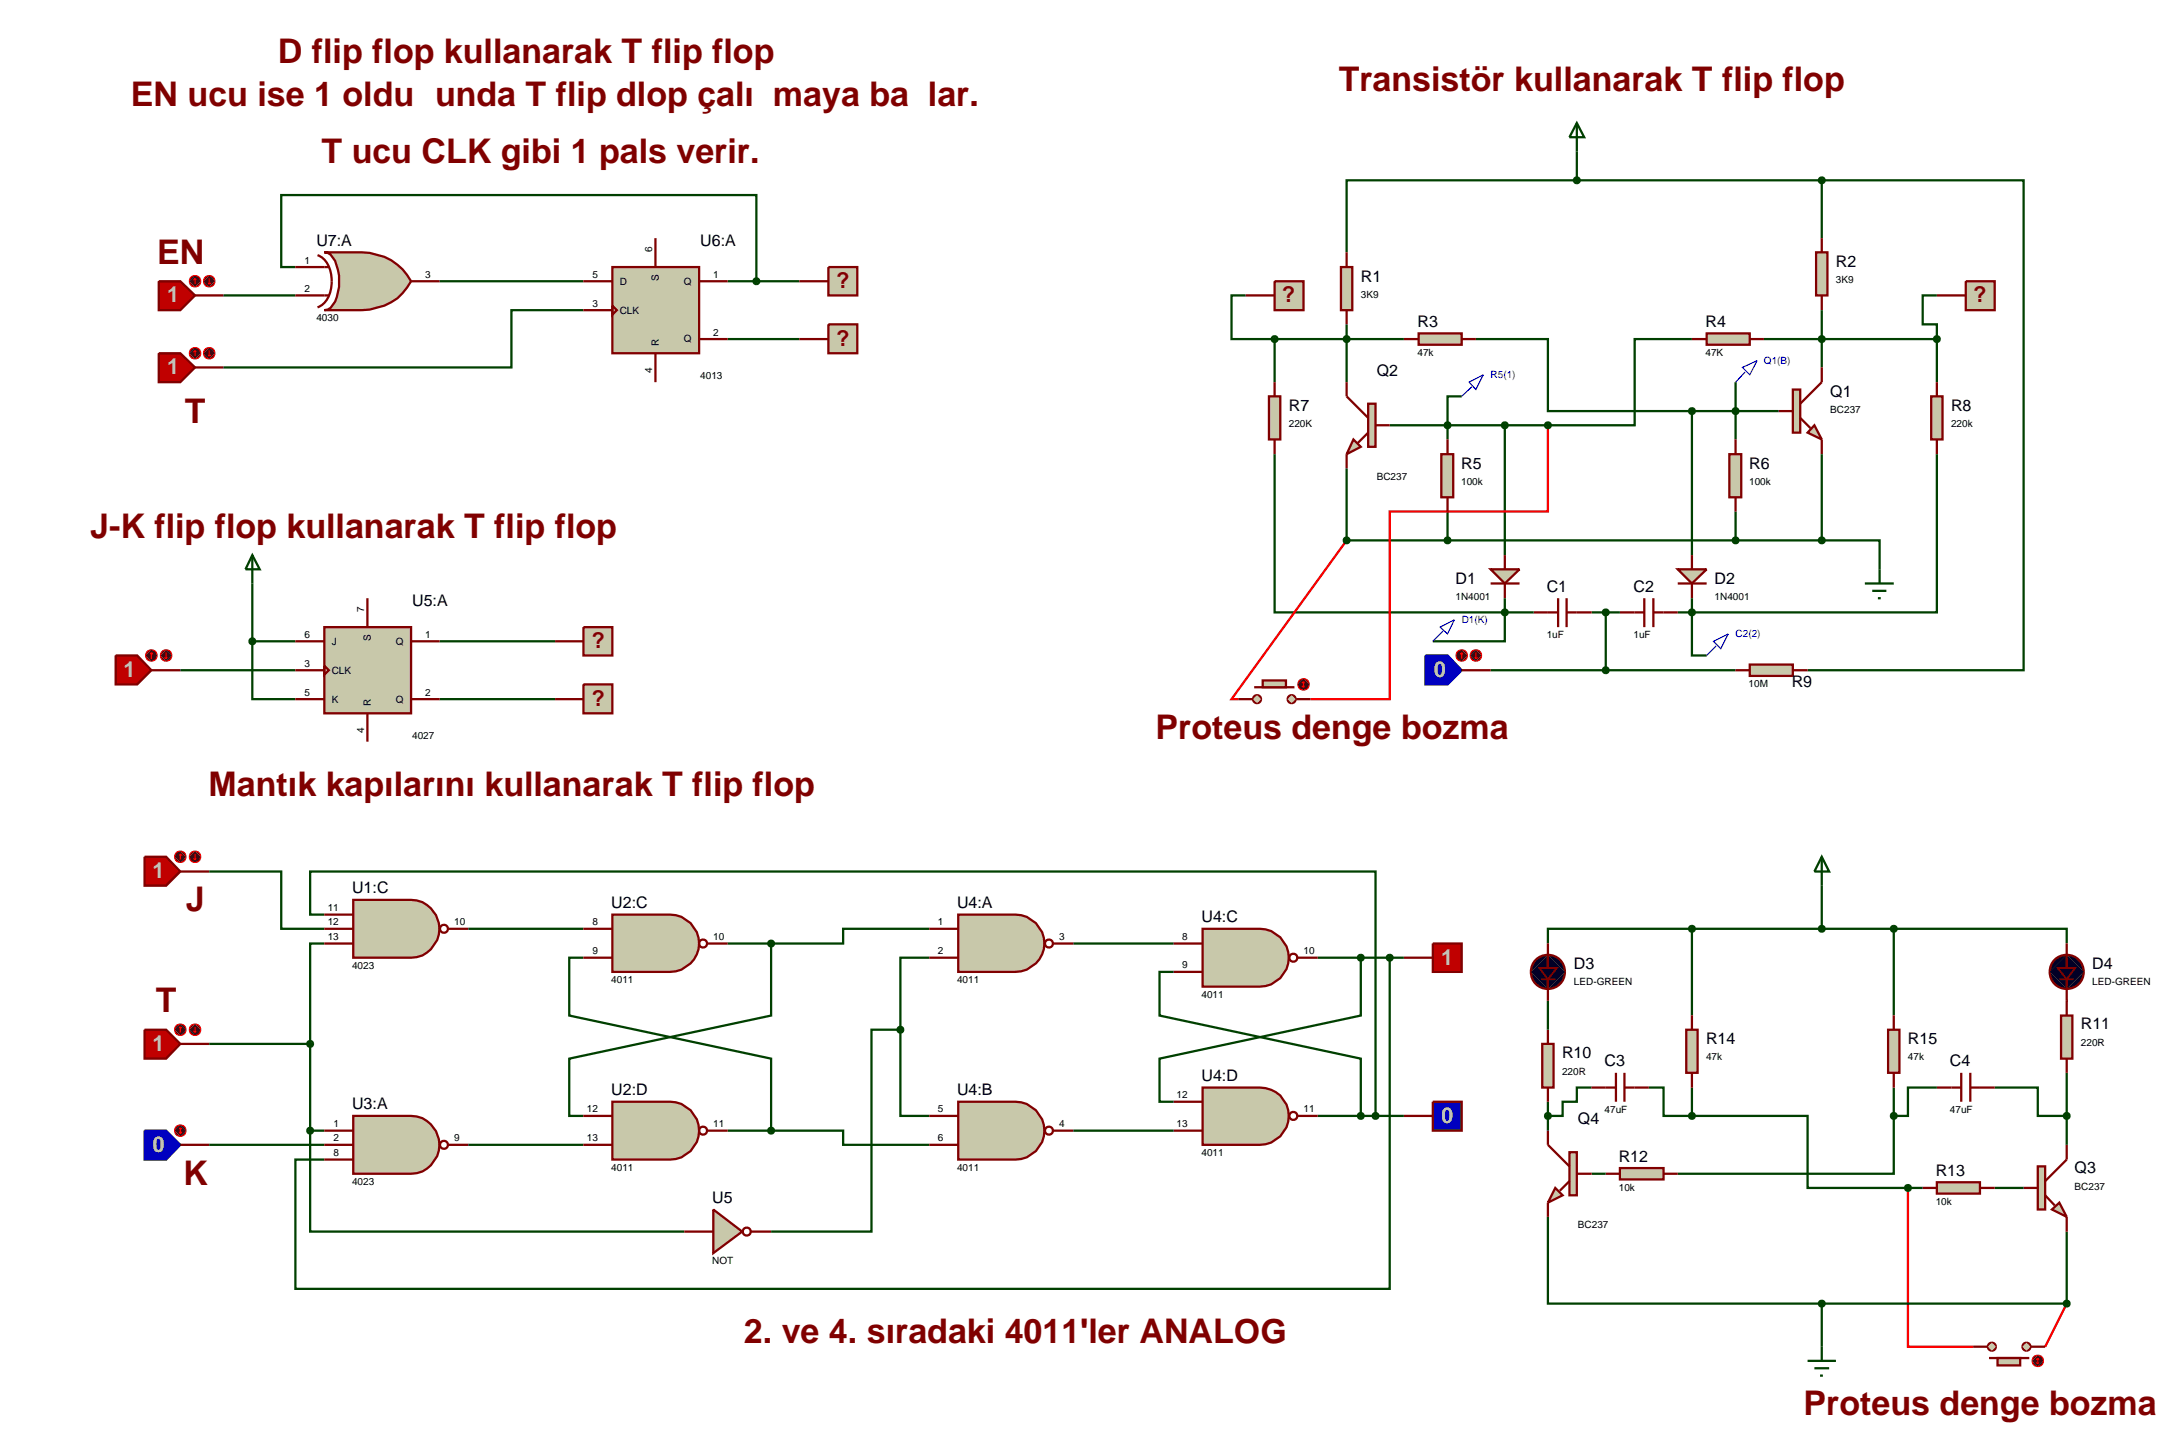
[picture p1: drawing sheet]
<svg xmlns="http://www.w3.org/2000/svg" width="384mm" height="257mm" viewBox="0 0 384 257" stroke-linecap="round" stroke-linejoin="round" font-family="sans-serif">
<g fill="none" stroke="#004000" stroke-width=".4">
<path d="M278.1 31.8h-40.6v12.7M278.1 26.7v5.1M278.1 31.8h43.2M321.3 31.8h35.6v86.4h-38.1M321.3 31.8v10.2M39.4 52.1h12.7M52.1 47.1h-2.5v-12.7h83.8v15.2M77.5 49.6h25.4M102.9 54.7h-12.7v10.1h-50.8M128.3 49.6h12.7M128.3 59.8h12.7M219.7 52.1h-2.5v7.7h7.6"/>
<path d="M224.8 59.8h22.8M224.8 59.8v7.6M237.5 57.2v10.2M260.3 59.8h12.7v12.7h25.4M298.4 59.8h-10.1v15.2h-43.2M311.1 59.8h30.5M321.3 54.7v10.1M341.6 52.1h-2.5v5.1h2.5v2.6M341.6 59.8v7.6M257.8 69.9h-2.5v7.6M265.4 75v22.9M298.4 72.5h15.3"/>
<path d="M298.4 72.5v25.4M306.1 67.4v10.1M224.8 80.1v27.9h40.6M237.5 82.6v12.7h83.8M255.3 90.2v5.1M306.1 90.2v5.1M321.3 95.3h10.2v5.1M321.3 80.1v15.2M341.6 80.1v27.9h-43.2M31.8 118.2h20.3M44.5 113.1v10.2h7.6M44.5 113.1h7.6"/>
<path d="M44.5 102.9v10.2M77.5 113.1h20.4M262.9 118.2h43.2M265.4 108v5.1h-12.7M265.4 105.5v2.5M265.4 108h5.1M280.7 108h5M283.2 108v10.2M295.9 108h2.5M298.4 108v7.6h2.6M298.4 105.5v2.5M77.5 123.3h20.4"/>
<path d="M36.9 153.7h12.7v10.1h7.6M321.3 156.2v7.6M57.2 161.3h-2.5v-7.6h187.9v43.1M57.2 166.4h-2.5v17.7M82.6 163.8h20.3M102.9 168.9h-2.5v10.2l35.6 7.6v12.7M128.3 166.4h7.7M136 166.4v12.7l-35.6 7.6v10.1h2.5M163.9 163.8h-15.2v2.6h-12.7M163.9 168.9h-5.1v12.7M189.3 166.4h17.7M207 171.4h-2.5v7.7l35.5 7.6v10.1"/>
<path d="M232.4 168.9h15.2M240 168.9v10.2l-35.5 7.6v7.6h2.5M245.1 168.9v58.4h-193v-22.8h5.1M273 176.5v5.1M298.4 163.8h-25.4v2.6M298.4 163.8h35.6M298.4 163.8v15.3M334 163.8h30.5v2.6M334 163.8v15.3M36.9 184.1h17.8M54.7 199.4v17.8h66M54.7 199.4h2.5"/>
<path d="M54.7 184.1v15.3M128.3 199.4h7.7M136 199.4h12.7v2.5h15.2M158.8 181.6v15.2h5.1M158.8 181.6h-5.1v35.6h-17.7M189.3 199.4h17.7M232.4 196.8h15.2M273 194.3v5.1M280.7 191.8h-2.6v2.5h-2.5v2.5h-2.6M290.8 191.8h2.6v5h5M298.4 196.8h20.4v12.7h20.3M298.4 191.8v5"/>
<path d="M334 196.8v10.2h-38.1M334 191.8v5M341.6 191.8h-5.1v5h-2.5M351.8 191.8h7.6v5h5.1M364.5 189.2v12.7M36.9 201.9h20.3M82.6 201.9h20.3M273 214.6v15.3h48.3M280.7 207h2.5M351.8 209.5h5.1M364.5 217.2v12.7h-43.2M321.3 229.9v7.6"/>
</g>
<path d="M273 75v15.2h-27.9v33.1h-14M237.5 95.3l-20.3 28h1.2M336.5 209.5v28h11.5M364.5 229.9l-3.8 7.6" fill="none" stroke="#f00" stroke-width=".4"/>
<path d="M108 47.1h15.3v15.2h-15.3z" fill="#c8c8aa" stroke="#800000" stroke-width=".4"/>
<path d="M102.9 49.6h5.1M102.9 54.7h5.1M108 53.9l.8 .8-.8 .8zM115.6 42v5.1M123.3 49.6h5M123.3 59.8h5M115.6 62.3v5.1" fill="none" stroke="#800000" stroke-width=".4"/>
<path d="M57.2 110.6h15.3v15.2h-15.3z" fill="#c8c8aa" stroke="#800000" stroke-width=".4"/>
<path d="M52.1 113.1h5.1M52.1 118.2h5.1M57.2 117.4l.8 .8-.8 .8zM64.8 105.5v5.1M72.5 113.1h5M52.1 123.3h5.1M64.8 125.8v5M72.5 123.3h5" fill="none" stroke="#800000" stroke-width=".4"/>
<path d="M20.4 115.6h3.8l2.5 2.6-2.5 2.5h-3.8z" fill="#c00000" stroke="#800000" stroke-width=".4"/>
<path d="M26.7 118.2h5.1" fill="none" stroke="#800000" stroke-width=".4"/>
<path d="M26 114.9l.7-.3-1 1zM26.7 114.6a.94 .94 0 0 1 1 1zM26.7 116.6l1-1a.94 .94 0 0 1-1 1zM25.7 115.6l1 1a.94 .94 0 0 1-1-1z" fill="#400000" stroke="#f00" stroke-width=".2"/>
<path d="M25.7 115.6l1-1 1 1-1 1z" fill="#400000"/>
<path d="M26.7 115.1l-.2 .3M26.7 115.1l.3 .3M26.7 115.1v1.1" fill="none" stroke="#f00" stroke-width=".2"/>
<path d="M28.6 114.9l.7-.3-1 1zM29.3 114.6a.94 .94 0 0 1 1 1zM29.3 116.6l1-1a.94 .94 0 0 1-1 1zM28.3 115.6l1 1a.94 .94 0 0 1-1-1z" fill="#400000" stroke="#f00" stroke-width=".2"/>
<path d="M28.3 115.6l1-1 1 1-1 1z" fill="#400000"/>
<path d="M29 115.9l.3 .3M29.3 115.1v1.1M29.5 115.9l-.2 .3" fill="none" stroke="#f00" stroke-width=".2"/>
<path d="M44.5 97.9l1.3 2.5h-2.5zM44.5 97.9v5" fill="none" stroke="#004000" stroke-width=".4"/>
<path d="M44.1 112.8l.4-.2-.5 .5zM44.5 112.6l.4 .2 .1 .3zM45 113.1l-.1 .3-.4 .2zM44 113.1l.5 .5-.4-.2z" fill="#004000" stroke="#004000" stroke-width=".4"/>
<path d="M44 113.1l.5-.5 .5 .5-.5 .5z" fill="#004000"/>
<path d="M62.3 158.7h10.2a5.1 5.1 0 0 1 5 5.1 5.1 5.1 0 0 1-5 5.1h-10.2z" fill="#c8c8aa" stroke="#800000" stroke-width=".4"/>
<g fill="none" stroke="#800000" stroke-width=".4">
<path d="M57.2 163.8h5.1M57.2 161.3h5.1M57.2 166.4h5.1M79.1 163.8h3.5"/>
<circle cx="78.3" cy="163.8" r=".7"/>
</g>
<path d="M62.3 196.8h10.2a5.1 5.1 0 0 1 5 5.1 5.1 5.1 0 0 1-5 5.1h-10.2z" fill="#c8c8aa" stroke="#800000" stroke-width=".4"/>
<g fill="none" stroke="#800000" stroke-width=".4">
<path d="M57.2 199.4h5.1M57.2 201.9h5.1M57.2 204.5h5.1M79.1 201.9h3.5"/>
<circle cx="78.3" cy="201.9" r=".7"/>
</g>
<path d="M108 161.3h10.2a5.1 5.1 0 0 1 5.1 5 5.1 5.1 0 0 1-5.1 5.1h-10.2z" fill="#c8c8aa" stroke="#800000" stroke-width=".4"/>
<g fill="none" stroke="#800000" stroke-width=".4">
<path d="M102.9 163.8h5.1M102.9 168.9h5.1M124.8 166.4h3.5"/>
<circle cx="124" cy="166.4" r=".7"/>
</g>
<path d="M108 194.3h10.2a5.1 5.1 0 0 1 5.1 5.1 5.1 5.1 0 0 1-5.1 5.1h-10.2z" fill="#c8c8aa" stroke="#800000" stroke-width=".4"/>
<g fill="none" stroke="#800000" stroke-width=".4">
<path d="M102.9 196.8h5.1M124.8 199.4h3.5M102.9 201.9h5.1"/>
<circle cx="124" cy="199.4" r=".7"/>
</g>
<path d="M135.6 199.1l.4-.2-.5 .5zM136 198.9l.3 .1 .2 .4zM136.5 199.4l-.1 .3-.4 .2zM135.5 199.4l.5 .5-.4-.2z" fill="#004000" stroke="#004000" stroke-width=".4"/>
<path d="M135.5 199.4l.5-.5 .5 .5-.5 .5z" fill="#004000"/>
<path d="M135.6 166.1l.4-.2-.5 .5zM136 165.9l.4 .2 .1 .3zM136 166.9l.5-.5-.2 .4zM135.5 166.4l.5 .5-.3-.1z" fill="#004000" stroke="#004000" stroke-width=".4"/>
<path d="M135.5 166.4l.5-.5 .5 .5-.5 .5z" fill="#004000"/>
<path d="M169 161.3h10.1a5.1 5.1 0 0 1 5.1 5 5.1 5.1 0 0 1-5.1 5.1h-10.1z" fill="#c8c8aa" stroke="#800000" stroke-width=".4"/>
<g fill="none" stroke="#800000" stroke-width=".4">
<path d="M163.9 163.8h5.1M163.9 168.9h5.1M185.8 166.4h3.5"/>
<circle cx="185" cy="166.4" r=".7"/>
</g>
<path d="M169 194.3h10.1a5.1 5.1 0 0 1 5.1 5.1 5.1 5.1 0 0 1-5.1 5.1h-10.1z" fill="#c8c8aa" stroke="#800000" stroke-width=".4"/>
<g fill="none" stroke="#800000" stroke-width=".4">
<path d="M163.9 196.8h5.1M185.8 199.4h3.5M163.9 201.9h5.1"/>
<circle cx="185" cy="199.4" r=".7"/>
</g>
<path d="M125.8 213.3l5.1 3.9-5.1 3.8z" fill="#c8c8aa" stroke="#800000" stroke-width=".4"/>
<g fill="none" stroke="#800000" stroke-width=".4">
<path d="M120.7 217.2h5.1M132.4 217.2h3.6"/>
<circle cx="131.7" cy="217.2" r=".7"/>
</g>
<path d="M54.4 199l.3-.1-.5 .5zM54.7 198.9l.3 .1 .2 .4zM55.2 199.4l-.2 .4-.3 .1zM54.2 199.4l.5 .5-.4-.2z" fill="#004000" stroke="#004000" stroke-width=".4"/>
<path d="M54.7 198.9l.5 .5-.5 .5-.5-.5z" fill="#004000"/>
<path d="M158.5 181.2l.3-.1-.5 .5zM158.8 181.1l.4 .2 .1 .3zM159.3 181.6l-.2 .4-.3 .1zM158.3 181.6l.5 .5-.3-.1z" fill="#004000" stroke="#004000" stroke-width=".4"/>
<path d="M158.3 181.6l.5-.5 .5 .5-.5 .5z" fill="#004000"/>
<path d="M212.1 163.8h10.1a5.1 5.1 0 0 1 5.1 5.1 5.1 5.1 0 0 1-5.1 5.1h-10.1z" fill="#c8c8aa" stroke="#800000" stroke-width=".4"/>
<g fill="none" stroke="#800000" stroke-width=".4">
<path d="M207 166.4h5.1M207 171.4h5.1M228.8 168.9h3.6"/>
<circle cx="228.1" cy="168.9" r=".7"/>
</g>
<path d="M212.1 191.8h10.1a5.1 5.1 0 0 1 5.1 5 5.1 5.1 0 0 1-5.1 5.1h-10.1z" fill="#c8c8aa" stroke="#800000" stroke-width=".4"/>
<g fill="none" stroke="#800000" stroke-width=".4">
<path d="M207 194.3h5.1M207 199.4h5.1M228.8 196.8h3.6"/>
<circle cx="228.1" cy="196.8" r=".7"/>
</g>
<path d="M252.7 166.4h5.1v5h-5.1z" fill="#c00000" stroke="#800000" stroke-width=".4"/>
<path d="M247.6 168.9h5.1" fill="none" stroke="#800000" stroke-width=".4"/>
<path d="M252.7 194.3h5.1v5.1h-5.1z" fill="#0000c0" stroke="#800000" stroke-width=".4"/>
<path d="M247.6 196.8h5.1" fill="none" stroke="#800000" stroke-width=".4"/>
<path d="M239.7 196.4l.3-.1-.5 .5zM240 196.3l.4 .2 .1 .3zM240.5 196.8l-.1 .3-.4 .2zM239.5 196.8l.5 .5-.4-.2z" fill="#004000" stroke="#004000" stroke-width=".4"/>
<path d="M240 196.3l.5 .5-.5 .5-.5-.5z" fill="#004000"/>
<path d="M239.7 168.5l.3-.1-.5 .5zM240 168.4l.4 .2 .1 .3zM240.5 168.9l-.1 .3-.4 .2zM239.5 168.9l.5 .5-.4-.2z" fill="#004000" stroke="#004000" stroke-width=".4"/>
<path d="M240 168.4l.5 .5-.5 .5-.5-.5z" fill="#004000"/>
<path d="M242.3 196.4l.3-.1-.5 .5zM242.6 196.3l.4 .2 .1 .3zM243.1 196.8l-.1 .3-.4 .2zM242.1 196.8l.5 .5-.4-.2z" fill="#004000" stroke="#004000" stroke-width=".4"/>
<path d="M242.6 196.3l.5 .5-.5 .5-.5-.5z" fill="#004000"/>
<path d="M244.8 168.5l.3-.1-.5 .5zM245.1 168.4l.4 .2 .1 .3zM245.1 169.4l.5-.5-.2 .4zM244.6 168.9l.5 .5-.3-.1z" fill="#004000" stroke="#004000" stroke-width=".4"/>
<path d="M245.1 168.4l.5 .5-.5 .5-.5-.5z" fill="#004000"/>
<path d="M25.5 199.4h3.8l2.5 2.5-2.5 2.6h-3.8z" fill="#0000c0" stroke="#000080" stroke-width=".4"/>
<path d="M31.8 201.9h5.1" fill="none" stroke="#800000" stroke-width=".4"/>
<path d="M31.1 198.7l.7-.3-1 1zM31.8 198.4a.94 .94 0 0 1 1 1zM32.8 199.4a.94 .94 0 0 1-1 1zM30.8 199.4l1 1a.94 .94 0 0 1-1-1z" fill="#400000" stroke="#f00" stroke-width=".2"/>
<path d="M30.8 199.4l1-1 1 1-1 1z" fill="#400000"/>
<path d="M31.6 199.6l.2 .3M31.8 198.9v1M31.8 198.9l-.2 .2M31.8 198.9l.3 .2M32.1 199.6l-.3 .3" fill="none" stroke="#f00" stroke-width=".2"/>
<path d="M25.5 151.1h3.8l2.5 2.6-2.5 2.5h-3.8z" fill="#c00000" stroke="#800000" stroke-width=".4"/>
<path d="M31.8 153.7h5.1" fill="none" stroke="#800000" stroke-width=".4"/>
<path d="M31.1 150.4l.7-.3-1 1zM31.8 150.1a.94 .94 0 0 1 1 1zM32.8 151.1a.94 .94 0 0 1-1 1zM30.8 151.1l1 1a.94 .94 0 0 1-1-1z" fill="#400000" stroke="#f00" stroke-width=".2"/>
<path d="M31.8 150.1l1 1-1 1-1-1z" fill="#400000"/>
<path d="M31.8 150.6l-.2 .3M31.8 150.6l.3 .3M31.8 150.6v1" fill="none" stroke="#f00" stroke-width=".2"/>
<path d="M33.7 150.4l.7-.3-1 1zM34.4 150.1a.94 .94 0 0 1 1 1zM35.4 151.1a.94 .94 0 0 1-1 1zM33.4 151.1l1 1a.94 .94 0 0 1-1-1z" fill="#400000" stroke="#f00" stroke-width=".2"/>
<path d="M34.4 150.1l1 1-1 1-1-1z" fill="#400000"/>
<path d="M34.1 151.4l.3 .2M34.4 150.6v1M34.6 151.4l-.2 .2" fill="none" stroke="#f00" stroke-width=".2"/>
<path d="M25.5 181.6h3.8l2.5 2.5-2.5 2.6h-3.8z" fill="#c00000" stroke="#800000" stroke-width=".4"/>
<path d="M31.8 184.1h5.1" fill="none" stroke="#800000" stroke-width=".4"/>
<path d="M31.1 180.9l.7-.3-1 1zM31.8 180.6a.94 .94 0 0 1 1 1zM32.8 181.6a.94 .94 0 0 1-1 1zM30.8 181.6l1 1a.94 .94 0 0 1-1-1z" fill="#400000" stroke="#f00" stroke-width=".2"/>
<path d="M30.8 181.6l1-1 1 1-1 1z" fill="#400000"/>
<path d="M31.8 181.1l-.2 .2M31.8 181.1l.3 .2M31.8 181.1v1" fill="none" stroke="#f00" stroke-width=".2"/>
<path d="M33.7 180.9l.7-.3-1 1zM34.4 180.6a.94 .94 0 0 1 1 1zM35.4 181.6a.94 .94 0 0 1-1 1zM33.4 181.6l1 1a.94 .94 0 0 1-1-1z" fill="#400000" stroke="#f00" stroke-width=".2"/>
<path d="M33.4 181.6l1-1 1 1-1 1z" fill="#400000"/>
<path d="M34.1 181.8l.3 .3M34.4 181.1v1M34.6 181.8l-.2 .3" fill="none" stroke="#f00" stroke-width=".2"/>
<path d="M54.4 183.7l.3-.1-.5 .5zM54.7 183.6l.3 .1 .2 .4zM55.2 184.1l-.2 .4-.3 .1zM54.2 184.1l.5 .5-.4-.2z" fill="#004000" stroke="#004000" stroke-width=".4"/>
<path d="M54.7 183.6l.5 .5-.5 .5-.5-.5z" fill="#004000"/>
<path d="M102.9 110.6h5.1v5h-5.1z" fill="#c8c8aa" stroke="#800000" stroke-width=".4"/>
<path d="M97.9 113.1h5" fill="none" stroke="#800000" stroke-width=".4"/>
<path d="M102.9 120.7h5.1v5.1h-5.1z" fill="#c8c8aa" stroke="#800000" stroke-width=".4"/>
<path d="M97.9 123.3h5" fill="none" stroke="#800000" stroke-width=".4"/>
<path d="M57.2 44.5h6.6a9.6 9.6 0 0 1 8.7 5.1 9.3 9.3 0 0 1-8.7 5.1h-6.6l.6-.1a4.8 4.8 0 0 0 2-4v-2l-.7-2.6-.8-1.1-.5-.3z" fill="#c8c8aa" stroke="#800000" stroke-width=".4"/>
<path d="M52.1 47.1h5.9M52.1 52.1h5.9M56 45a4.6 4.6 0 0 1 2.5 4.6 4.6 4.6 0 0 1-2.5 4.6M72.5 49.6h5" fill="none" stroke="#800000" stroke-width=".4"/>
<path d="M28 49.6h3.8l2.6 2.5-2.6 2.6h-3.8z" fill="#c00000" stroke="#800000" stroke-width=".4"/>
<path d="M34.4 52.1h5" fill="none" stroke="#800000" stroke-width=".4"/>
<path d="M33.7 48.9l.7-.3-1 1zM34.4 48.6a.94 .94 0 0 1 1 1zM35.4 49.6a.94 .94 0 0 1-1 1zM33.4 49.6l1 1a.94 .94 0 0 1-1-1z" fill="#400000" stroke="#f00" stroke-width=".2"/>
<path d="M33.4 49.6l1-1 1 1-1 1z" fill="#400000"/>
<path d="M34.4 49.1l-.3 .3M34.4 49.1l.2 .3M34.4 49.1v1" fill="none" stroke="#f00" stroke-width=".2"/>
<path d="M36.2 48.9l.7-.3-1 1zM36.9 48.6a.94 .94 0 0 1 1 1zM36.9 50.6l1-1a.94 .94 0 0 1-1 1zM35.9 49.6l1 1a.94 .94 0 0 1-1-1z" fill="#400000" stroke="#f00" stroke-width=".2"/>
<path d="M36.9 48.6l1 1-1 1-1-1z" fill="#400000"/>
<path d="M36.7 49.9l.2 .2M36.9 49.1v1M37.2 49.9l-.3 .2" fill="none" stroke="#f00" stroke-width=".2"/>
<path d="M28 62.3h3.8l2.6 2.5-2.6 2.6h-3.8z" fill="#c00000" stroke="#800000" stroke-width=".4"/>
<path d="M34.4 64.8h5" fill="none" stroke="#800000" stroke-width=".4"/>
<path d="M33.7 61.6l.7-.3-1 1zM34.4 61.3a.94 .94 0 0 1 1 1zM35.4 62.3a.94 .94 0 0 1-1 1zM33.4 62.3l1 1a.94 .94 0 0 1-1-1z" fill="#400000" stroke="#f00" stroke-width=".2"/>
<path d="M33.4 62.3l1-1 1 1-1 1z" fill="#400000"/>
<path d="M34.4 61.8l-.3 .3M34.4 61.8l.2 .3M34.4 61.8v1" fill="none" stroke="#f00" stroke-width=".2"/>
<path d="M36.2 61.6l.7-.3-1 1zM36.9 61.3a.94 .94 0 0 1 1 1zM36.9 63.3l1-1a.94 .94 0 0 1-1 1zM35.9 62.3l1 1a.94 .94 0 0 1-1-1z" fill="#400000" stroke="#f00" stroke-width=".2"/>
<path d="M36.9 61.3l1 1-1 1-1-1z" fill="#400000"/>
<path d="M36.7 62.6l.2 .2M36.9 61.8v1M37.2 62.6l-.3 .2" fill="none" stroke="#f00" stroke-width=".2"/>
<path d="M146.1 47.1h5.1v5h-5.1z" fill="#c8c8aa" stroke="#800000" stroke-width=".4"/>
<path d="M141 49.6h5.1" fill="none" stroke="#800000" stroke-width=".4"/>
<path d="M146.1 57.2h5.1v5.1h-5.1z" fill="#c8c8aa" stroke="#800000" stroke-width=".4"/>
<path d="M141 59.8h5.1" fill="none" stroke="#800000" stroke-width=".4"/>
<path d="M133 49.3l.4-.2-.5 .5zM133.4 49.1l.3 .1 .2 .4zM133.9 49.6l-.1 .3-.4 .2zM132.9 49.6l.5 .5-.3-.1z" fill="#004000" stroke="#004000" stroke-width=".4"/>
<path d="M132.9 49.6l.5-.5 .5 .5-.5 .5z" fill="#004000"/>
<g fill="#c8c8aa" stroke="#800000" stroke-width=".4">
<path d="M320 75l1.3 2.5-2.5-1.2z"/>
<path d="M316.2 68.7h1.3v7.6h-1.3z"/>
</g>
<path d="M313.7 72.5h2.5M317.5 73.7l1.8 1.8M321.3 64.8v2.6l-3.8 3.8M321.3 77.5v2.6" fill="none" stroke="#800000" stroke-width=".4"/>
<g fill="#c8c8aa" stroke="#800000" stroke-width=".4">
<path d="M238.7 77.5l1.3 1.3-2.5 1.3z"/>
<path d="M241.3 71.2h1.3v7.6h-1.3z"/>
</g>
<path d="M237.5 67.4v2.5l3.8 3.8M241.3 76.3l-1.8 1.8M242.6 75h2.5M237.5 80.1v2.5" fill="none" stroke="#800000" stroke-width=".4"/>
<path d="M236.5 47.1h2v7.6h-2z" fill="#c8c8aa" stroke="#800000" stroke-width=".4"/>
<path d="M237.5 44.5v2.6M237.5 54.7v2.5" fill="none" stroke="#800000" stroke-width=".4"/>
<path d="M320.3 44.5h2v7.6h-2z" fill="#c8c8aa" stroke="#800000" stroke-width=".4"/>
<path d="M321.3 42v2.5M321.3 52.1v2.6" fill="none" stroke="#800000" stroke-width=".4"/>
<path d="M278.1 21.7l1.3 2.5h-2.6zM278.1 21.7v5" fill="none" stroke="#004000" stroke-width=".4"/>
<path d="M277.8 31.4l.3-.1-.5 .5zM278.1 31.3l.4 .2 .1 .3zM278.6 31.8l-.1 .3-.4 .2zM277.6 31.8l.5 .5-.4-.2z" fill="#004000" stroke="#004000" stroke-width=".4"/>
<path d="M278.1 31.3l.5 .5-.5 .5-.5-.5z" fill="#004000"/>
<path d="M250.2 58.8h7.6v2h-7.6z" fill="#c8c8aa" stroke="#800000" stroke-width=".4"/>
<path d="M247.6 59.8h2.6M257.8 59.8h2.5" fill="none" stroke="#800000" stroke-width=".4"/>
<path d="M237.2 59.4l.3-.1-.5 .5zM237.5 59.3l.4 .2 .1 .3zM237.5 60.3l.5-.5-.2 .4zM237 59.8l.5 .5-.3-.1z" fill="#004000" stroke="#004000" stroke-width=".4"/>
<path d="M237.5 59.3l.5 .5-.5 .5-.5-.5z" fill="#004000"/>
<path d="M301 58.8h7.6v2h-7.6z" fill="#c8c8aa" stroke="#800000" stroke-width=".4"/>
<path d="M298.4 59.8h2.6M308.6 59.8h2.5" fill="none" stroke="#800000" stroke-width=".4"/>
<path d="M321 59.4l.3-.1-.5 .5zM321.3 59.3l.4 .2 .1 .3zM321.3 60.3l.5-.5-.2 .4zM320.8 59.8l.5 .5-.3-.1z" fill="#004000" stroke="#004000" stroke-width=".4"/>
<path d="M321.3 59.3l.5 .5-.5 .5-.5-.5z" fill="#004000"/>
<path d="M254.2 80.1h2.1v7.6h-2.1z" fill="#c8c8aa" stroke="#800000" stroke-width=".4"/>
<path d="M255.3 77.5v2.6M255.3 87.7v2.5" fill="none" stroke="#800000" stroke-width=".4"/>
<path d="M305 80.1h2.1v7.6h-2.1z" fill="#c8c8aa" stroke="#800000" stroke-width=".4"/>
<path d="M306.1 77.5v2.6M306.1 87.7v2.5" fill="none" stroke="#800000" stroke-width=".4"/>
<path d="M305.8 72.1l.3-.1-.5 .5zM306.1 72l.4 .2 .1 .3zM306.6 72.5l-.1 .3-.4 .2zM305.6 72.5l.5 .5-.4-.2z" fill="#004000" stroke="#004000" stroke-width=".4"/>
<path d="M306.1 72l.5 .5-.5 .5-.5-.5z" fill="#004000"/>
<path d="M255 74.6l.3-.1-.5 .5zM255.3 74.5l.4 .2 .1 .3zM255.8 75l-.1 .3-.4 .2zM254.8 75l.5 .5-.4-.2z" fill="#004000" stroke="#004000" stroke-width=".4"/>
<path d="M255.3 74.5l.5 .5-.5 .5-.5-.5z" fill="#004000"/>
<path d="M255 94.9l.3-.1-.5 .5zM255.3 94.8l.4 .2 .1 .3zM255.8 95.3l-.1 .3-.4 .2zM254.8 95.3l.5 .5-.4-.2z" fill="#004000" stroke="#004000" stroke-width=".4"/>
<path d="M255.3 94.8l.5 .5-.5 .5-.5-.5z" fill="#004000"/>
<path d="M305.8 94.9l.3-.1-.5 .5zM306.1 94.8l.4 .2 .1 .3zM306.6 95.3l-.1 .3-.4 .2zM305.6 95.3l.5 .5-.4-.2z" fill="#004000" stroke="#004000" stroke-width=".4"/>
<path d="M306.1 94.8l.5 .5-.5 .5-.5-.5z" fill="#004000"/>
<path d="M223.8 69.9h2v7.6h-2z" fill="#c8c8aa" stroke="#800000" stroke-width=".4"/>
<path d="M224.8 67.4v2.5M224.8 77.5v2.6" fill="none" stroke="#800000" stroke-width=".4"/>
<path d="M340.6 69.9h2v7.6h-2z" fill="#c8c8aa" stroke="#800000" stroke-width=".4"/>
<path d="M341.6 67.4v2.5M341.6 77.5v2.6M270.5 108h4.3M274.8 105.5v5.1M276.3 105.5v5.1M276.3 108h4.4M285.7 108h4.3M290 105.5v5.1M291.6 108h4.3M291.6 105.5v5.1" fill="none" stroke="#800000" stroke-width=".4"/>
<path d="M262.9 100.4h5.1l-2.6 2.5z" fill="#c8c8aa" stroke="#800000" stroke-width=".4"/>
<path d="M265.4 97.9v2.5M262.9 102.9h5.1M265.4 102.9v2.6" fill="none" stroke="#800000" stroke-width=".4"/>
<path d="M265.1 74.6l.3-.1-.5 .5zM265.4 74.5l.4 .2 .1 .3zM265.9 75l-.1 .3-.4 .2zM264.9 75l.5 .5-.4-.2z" fill="#004000" stroke="#004000" stroke-width=".4"/>
<path d="M265.4 74.5l.5 .5-.5 .5-.5-.5z" fill="#004000"/>
<path d="M295.9 100.4h5.1l-2.6 2.5z" fill="#c8c8aa" stroke="#800000" stroke-width=".4"/>
<path d="M298.4 97.9v2.5M295.9 102.9h5.1M298.4 102.9v2.6" fill="none" stroke="#800000" stroke-width=".4"/>
<path d="M298.1 72.1l.3-.1-.5 .5zM298.4 72l.3 .1 .2 .4zM298.4 73l.5-.5-.2 .4zM297.9 72.5l.5 .5-.3-.1z" fill="#004000" stroke="#004000" stroke-width=".4"/>
<path d="M298.4 72l.5 .5-.5 .5-.5-.5z" fill="#004000"/>
<path d="M308.6 117.2h7.6v2h-7.6z" fill="#c8c8aa" stroke="#800000" stroke-width=".4"/>
<path d="M306.1 118.2h2.5M316.2 118.2h2.6" fill="none" stroke="#800000" stroke-width=".4"/>
<path d="M282.9 107.6l.3-.1-.5 .5zM283.2 107.5l.4 .2 .1 .3zM283.2 108.5l.5-.5-.1 .3zM282.7 108l.5 .5-.3-.1z" fill="#004000" stroke="#004000" stroke-width=".4"/>
<path d="M283.2 107.5l.5 .5-.5 .5-.5-.5z" fill="#004000"/>
<path d="M251.4 115.6h3.9l2.5 2.6-2.5 2.5h-3.9z" fill="#0000c0" stroke="#000080" stroke-width=".4"/>
<path d="M257.8 118.2h5.1" fill="none" stroke="#800000" stroke-width=".4"/>
<path d="M257.1 114.9l.7-.3-1 1zM257.8 114.6a.94 .94 0 0 1 1 1zM258.8 115.6a.94 .94 0 0 1-1 1zM256.8 115.6l1 1a.94 .94 0 0 1-1-1z" fill="#400000" stroke="#f00" stroke-width=".2"/>
<path d="M257.8 114.6l1 1-1 1-1-1z" fill="#400000"/>
<path d="M257.8 115.1l-.3 .3M257.8 115.1l.2 .3M257.8 115.1v1.1" fill="none" stroke="#f00" stroke-width=".2"/>
<path d="M259.6 114.9l.7-.3-1 1zM260.3 114.6a.94 .94 0 0 1 1 1zM260.3 116.6l1-1a.94 .94 0 0 1-1 1zM259.3 115.6l1 1a.94 .94 0 0 1-1-1z" fill="#400000" stroke="#f00" stroke-width=".2"/>
<path d="M260.3 114.6l1 1-1 1-1-1z" fill="#400000"/>
<path d="M260.1 115.9l.2 .3M260.3 115.1v1.1M260.6 115.9l-.3 .3" fill="none" stroke="#f00" stroke-width=".2"/>
<path d="M282.8 117.9l.4-.2-.5 .5zM283.2 117.7l.4 .2 .1 .3zM283.2 118.7l.5-.5-.1 .3zM282.7 118.2l.5 .5-.3-.1z" fill="#004000" stroke="#004000" stroke-width=".4"/>
<path d="M282.7 118.2l.5-.5 .5 .5-.5 .5z" fill="#004000"/>
<path d="M265.1 107.6l.3-.1-.5 .5zM265.4 107.5l.4 .2 .1 .3zM265.4 108.5l.5-.5-.1 .3zM264.9 108l.5 .5-.4-.2z" fill="#004000" stroke="#004000" stroke-width=".4"/>
<path d="M265.4 107.5l.5 .5-.5 .5-.5-.5z" fill="#004000"/>
<path d="M298.1 107.6l.3-.1-.5 .5zM298.4 107.5l.4 .2 .1 .3zM298.4 108.5l.5-.5-.2 .4zM297.9 108l.5 .5-.4-.2z" fill="#004000" stroke="#004000" stroke-width=".4"/>
<path d="M298.4 107.5l.5 .5-.5 .5-.5-.5z" fill="#004000"/>
<path d="M321 31.4l.3-.1-.5 .5zM321.3 31.3l.4 .2 .1 .3zM321.8 31.8l-.1 .3-.4 .2zM320.8 31.8l.5 .5-.3-.1z" fill="#004000" stroke="#004000" stroke-width=".4"/>
<path d="M320.8 31.8l.5-.5 .5 .5-.5 .5z" fill="#004000"/>
<path d="M346.7 49.6h5.1v5.1h-5.1z" fill="#c8c8aa" stroke="#800000" stroke-width=".4"/>
<path d="M341.6 52.1h5.1" fill="none" stroke="#800000" stroke-width=".4"/>
<path d="M341.3 59.4l.3-.1-.5 .5zM341.6 59.3l.4 .2 .1 .3zM342.1 59.8l-.1 .3-.4 .2zM341.1 59.8l.5 .5-.4-.2z" fill="#004000" stroke="#004000" stroke-width=".4"/>
<path d="M341.6 59.3l.5 .5-.5 .5-.5-.5z" fill="#004000"/>
<path d="M224.8 49.6h5.1v5.1h-5.1z" fill="#c8c8aa" stroke="#800000" stroke-width=".4"/>
<path d="M219.7 52.1h5.1" fill="none" stroke="#800000" stroke-width=".4"/>
<path d="M224.5 59.4l.3-.1-.5 .5zM224.8 59.3l.4 .2 .1 .3zM224.8 60.3l.5-.5-.2 .4zM224.3 59.8l.5 .5-.3-.1z" fill="#004000" stroke="#004000" stroke-width=".4"/>
<path d="M224.8 59.3l.5 .5-.5 .5-.5-.5z" fill="#004000"/>
<g fill="#c8c8aa" stroke="#800000" stroke-width=".4">
<path d="M361.9 213.3l1.3-1.2 1.3 2.5z"/>
<path d="M359.4 205.7h1.3v7.6h-1.3z"/>
</g>
<path d="M356.9 209.5h2.5M360.7 210.8l1.7 1.8M364.5 201.9v2.6l-3.8 3.8M364.5 214.6v2.6" fill="none" stroke="#800000" stroke-width=".4"/>
<g fill="#c8c8aa" stroke="#800000" stroke-width=".4">
<path d="M274.3 209.5l1.3 1.3-2.6 1.3z"/>
<path d="M276.8 203.2h1.3v7.6h-1.3z"/>
</g>
<path d="M273 166.4v4.3M273 172.7v3.8M364.5 166.4v4.3M364.5 172.7v3.8M273 199.4v2.5l3.8 3.8M273 212.1v2.5M276.8 208.3l-1.7 1.7M278.1 207h2.6" fill="none" stroke="#800000" stroke-width=".4"/>
<g fill="#000" stroke="#800000" stroke-width=".4">
<path d="M271.1 169l1.2-.5 .7-.1-3 3a2.97 2.97 0 0 1 1.1-2.4zM273 168.4a2.95 2.95 0 0 1 3 3zM273 174.4l3-3a2.95 2.95 0 0 1-3 3zM270 171.4l3 3a2.95 2.95 0 0 1-3-3z"/>
<path d="M362.1 169.5a2.97 2.97 0 0 1 2.4-1.1l-3 3 .1-.7zM364.5 168.4a2.95 2.95 0 0 1 3 3zM364.5 174.4l3-3a2.95 2.95 0 0 1-3 3zM361.5 171.4l3 3a2.95 2.95 0 0 1-3-3z"/>
</g>
<path d="M273 168.4l3 3-3 3-3-3zM361.5 171.4l3-3 3 3-3 3z" fill="#000"/>
<path d="M271.8 172.7h2.5M363.2 172.7h2.5" fill="none" stroke="#800000" stroke-width=".3"/>
<path d="M271.5 170.7h3.1l-1.6 2zM362.9 170.7h3.1l-1.5 2z" fill="#000" stroke="#800000" stroke-width=".3"/>
<path d="M272 184.1h2v7.7h-2z" fill="#c8c8aa" stroke="#800000" stroke-width=".4"/>
<path d="M273 181.6v2.5M273 191.8v2.5" fill="none" stroke="#800000" stroke-width=".4"/>
<path d="M363.5 179.1h2v7.6h-2z" fill="#c8c8aa" stroke="#800000" stroke-width=".4"/>
<path d="M364.5 176.5v2.6M364.5 186.7v2.5" fill="none" stroke="#800000" stroke-width=".4"/>
<path d="M285.7 206h7.7v2h-7.7z" fill="#c8c8aa" stroke="#800000" stroke-width=".4"/>
<path d="M283.2 207h2.5M293.4 207h2.5" fill="none" stroke="#800000" stroke-width=".4"/>
<path d="M341.6 208.5h7.6v2h-7.6z" fill="#c8c8aa" stroke="#800000" stroke-width=".4"/>
<path d="M339.1 209.5h2.5M349.2 209.5h2.6" fill="none" stroke="#800000" stroke-width=".4"/>
<path d="M297.4 181.6h2v7.6h-2z" fill="#c8c8aa" stroke="#800000" stroke-width=".4"/>
<path d="M298.4 179.1v2.5M298.4 189.2v2.6" fill="none" stroke="#800000" stroke-width=".4"/>
<path d="M333 181.6h2v7.6h-2z" fill="#c8c8aa" stroke="#800000" stroke-width=".4"/>
<path d="M334 179.1v2.5M334 189.2v2.6" fill="none" stroke="#800000" stroke-width=".4"/>
<path d="M298 163.5l.4-.2-.5 .5zM298.4 163.3l.4 .2 .1 .3zM298.4 164.3l.5-.5-.2 .4zM297.9 163.8l.5 .5-.4-.2z" fill="#004000" stroke="#004000" stroke-width=".4"/>
<path d="M298.4 163.3l.5 .5-.5 .5-.5-.5z" fill="#004000"/>
<path d="M333.6 163.5l.4-.2-.5 .5zM334 163.3l.4 .2 .1 .3zM334 164.3l.5-.5-.1 .3zM333.5 163.8l.5 .5-.3-.1z" fill="#004000" stroke="#004000" stroke-width=".4"/>
<path d="M333.5 163.8l.5-.5 .5 .5-.5 .5z" fill="#004000"/>
<path d="M328.9 102.9h5.1M330.2 104.2h2.5M331.2 105.5h.5M331.5 100.4v2.5" fill="none" stroke="#004000" stroke-width=".4"/>
<path d="M321 94.9l.3-.1-.5 .5zM321.3 94.8l.4 .2 .1 .3zM321.3 95.8l.5-.5-.1 .3zM320.8 95.3l.5 .5-.3-.1z" fill="#004000" stroke="#004000" stroke-width=".4"/>
<path d="M321.3 94.8l.5 .5-.5 .5-.5-.5z" fill="#004000"/>
<path d="M321.3 237.5v2.5M318.8 240h5M320 241.3h2.6M321 242.6h.5" fill="none" stroke="#004000" stroke-width=".4"/>
<path d="M320.9 229.6l.4-.2-.5 .5zM321.3 229.4l.4 .2 .1 .3zM321.3 230.4l.5-.5-.2 .4zM320.8 229.9l.5 .5-.3-.1z" fill="#004000" stroke="#004000" stroke-width=".4"/>
<path d="M320.8 229.9l.5-.5 .5 .5-.5 .5z" fill="#004000"/>
<path d="M298.1 196.4l.3-.1-.5 .5zM298.4 196.3l.3 .1 .2 .4zM298.4 197.3l.5-.5-.1 .3zM297.9 196.8l.5 .5-.4-.2z" fill="#004000" stroke="#004000" stroke-width=".4"/>
<path d="M298.4 196.3l.5 .5-.5 .5-.5-.5z" fill="#004000"/>
<path d="M272.7 196.4l.3-.1-.5 .5zM273 196.3l.3 .1 .2 .4zM273 197.3l.5-.5-.1 .3zM272.5 196.8l.5 .5-.4-.2z" fill="#004000" stroke="#004000" stroke-width=".4"/>
<path d="M273 196.3l.5 .5-.5 .5-.5-.5z" fill="#004000"/>
<path d="M333.6 196.5l.4-.2-.5 .5zM334 196.3l.3 .1 .2 .4zM334.5 196.8l-.1 .3-.4 .2zM333.5 196.8l.5 .5-.4-.2z" fill="#004000" stroke="#004000" stroke-width=".4"/>
<path d="M333.5 196.8l.5-.5 .5 .5-.5 .5z" fill="#004000"/>
<path d="M321.3 151.1l1.3 2.6h-2.6zM321.3 151.1v5.1" fill="none" stroke="#004000" stroke-width=".4"/>
<path d="M320.9 163.5l.4-.2-.5 .5zM321.3 163.3l.4 .2 .1 .3zM321.3 164.3l.5-.5-.1 .3zM320.8 163.8l.5 .5-.3-.1z" fill="#004000" stroke="#004000" stroke-width=".4"/>
<path d="M320.8 163.8l.5-.5 .5 .5-.5 .5z" fill="#004000"/>
<path d="M280.7 191.8h4.3M285 189.2v5.1M286.5 189.2v5.1M286.5 191.8h4.3M341.6 191.8h4.3M345.9 189.2v5.1M347.5 191.8h4.3M347.5 189.2v5.1" fill="none" stroke="#800000" stroke-width=".4"/>
<g fill="#c8c8aa" stroke="#800000" stroke-width=".4">
<path d="M356.9 237l.5-.2-.7 .7zM357.4 236.8a.68 .68 0 0 1 .7 .7zM358.1 237.5a.68 .68 0 0 1-.7 .7zM356.7 237.5l.7 .7a.68 .68 0 0 1-.7-.7z"/>
<path d="M350.8 237l.5-.2-.7 .7zM351.3 236.8a.68 .68 0 0 1 .7 .7zM352 237.5a.68 .68 0 0 1-.7 .7zM350.6 237.5l.7 .7a.68 .68 0 0 1-.7-.7z"/>
</g>
<g fill="#c8c8aa">
<path d="M356.7 237.5l.7-.7 .7 .7-.7 .7z"/>
<path d="M351.3 236.8l.7 .7-.7 .7-.7-.7z"/>
</g>
<path d="M350.8 239.5h7.1" fill="none" stroke="#800000" stroke-width=".4"/>
<path d="M352.3 239.5h4v1.3h-4z" fill="#c8c8aa" stroke="#800000" stroke-width=".4"/>
<path d="M348 237.5h2.5M358.1 237.5h2.6" fill="none" stroke="#800000" stroke-width=".4"/>
<path d="M358.7 239.3l.7-.3-1 1zM359.4 239a.94 .94 0 0 1 1 1zM360.4 240a.94 .94 0 0 1-1 1zM358.4 240l1 1a.94 .94 0 0 1-1-1z" fill="#400000" stroke="#f00" stroke-width=".2"/>
<path d="M359.4 239l1 1-1 1-1-1z" fill="#400000"/>
<path d="M359.4 239.5v1M359.4 239.5l-.3 .3M359.4 239.5l.2 .3M359.1 240.3l.3 .2M359.6 240.3l-.2 .2" fill="none" stroke="#f00" stroke-width=".2"/>
<path d="M364.2 196.4l.3-.1-.5 .5zM364.5 196.3l.3 .1 .2 .4zM365 196.8l-.1 .3-.4 .2zM364 196.8l.5 .5-.4-.2z" fill="#004000" stroke="#004000" stroke-width=".4"/>
<path d="M364.5 196.3l.5 .5-.5 .5-.5-.5z" fill="#004000"/>
<path d="M336.2 209.1l.3-.1-.5 .5zM336.5 209l.3 .1 .2 .4zM336.5 210l.5-.5-.1 .3zM336 209.5l.5 .5-.4-.2z" fill="#004000" stroke="#004000" stroke-width=".4"/>
<path d="M336.5 209l.5 .5-.5 .5-.5-.5z" fill="#004000"/>
<path d="M364.1 229.6l.4-.2-.5 .5zM364.5 229.4l.3 .1 .2 .4zM364.5 230.4l.5-.5-.2 .4zM364 229.9l.5 .5-.4-.2z" fill="#004000" stroke="#004000" stroke-width=".4"/>
<path d="M364.5 229.4l.5 .5-.5 .5-.5-.5z" fill="#004000"/>
<g fill="#c8c8aa" stroke="#800000" stroke-width=".4">
<path d="M227.3 122.8l.5-.2-.7 .7zM227.8 122.6a.68 .68 0 0 1 .7 .7zM227.8 124l.7-.7a.68 .68 0 0 1-.7 .7zM227.1 123.3l.7 .7a.68 .68 0 0 1-.7-.7z"/>
<path d="M221.2 122.8l.5-.2-.7 .7zM221.7 122.6a.68 .68 0 0 1 .7 .7zM222.4 123.3a.68 .68 0 0 1-.7 .7zM221 123.3l.7 .7a.68 .68 0 0 1-.7-.7z"/>
</g>
<g fill="#c8c8aa">
<path d="M227.8 122.6l.7 .7-.7 .7-.7-.7z"/>
<path d="M221.7 122.6l.7 .7-.7 .7-.7-.7z"/>
</g>
<path d="M221.2 121.2h7.1" fill="none" stroke="#800000" stroke-width=".4"/>
<path d="M222.7 120h4.1v1.2h-4.1z" fill="#c8c8aa" stroke="#800000" stroke-width=".4"/>
<path d="M218.4 123.3h2.6M228.6 123.3h2.5" fill="none" stroke="#800000" stroke-width=".4"/>
<path d="M229.2 120l.7-.3-1 1zM229.9 119.7a.94 .94 0 0 1 1 1zM229.9 121.7l1-1a.94 .94 0 0 1-1 1zM228.9 120.7l1 1a.94 .94 0 0 1-1-1z" fill="#400000" stroke="#f00" stroke-width=".2"/>
<path d="M228.9 120.7l1-1 1 1-1 1z" fill="#400000"/>
<path d="M229.6 121l.3 .2M229.9 120.2v1M229.9 120.2l-.3 .3M229.9 120.2l.2 .3M230.1 121l-.2 .2" fill="none" stroke="#f00" stroke-width=".2"/>
<path d="M237.2 94.9l.3-.1-.5 .5zM237.5 94.8l.4 .2 .1 .3zM237.5 95.8l.5-.5-.2 .4zM237 95.3l.5 .5-.4-.2z" fill="#004000" stroke="#004000" stroke-width=".4"/>
<path d="M237.5 94.8l.5 .5-.5 .5-.5-.5z" fill="#004000"/>
<path d="M272.7 74.6l.3-.1-.5 .5zM273 74.5l.3 .1 .2 .4zM273 75.5l.5-.5-.2 .4zM272.5 75l.5 .5-.4-.2z" fill="#004000" stroke="#004000" stroke-width=".4"/>
<path d="M273 74.5l.5 .5-.5 .5-.5-.5z" fill="#004000"/>
<path d="M259.1 67.4l2.5-1.3-1.3 2.6zM259.6 68.2l-1.8 1.7M307.3 64.8l2.6-1.2-1.3 2.5zM307.8 65.6l-1.7 1.8M254 110.6l2.5-1.3-1.2 2.5zM254.5 111.3l-1.8 1.8M302.2 113.1l2.6-1.3-1.3 2.6zM302.7 113.9l-1.7 1.7" fill="none" stroke="#0000c0" stroke-width=".2"/>
<g font-size="6" fill="#800000">
<text x="49" y="11">D flip flop kullanarak T flip flop</text>
<text x="236.1" y="16">Transistör kullanarak T flip flop</text>
<text x="23.1" y="18.6">EN ucu ise 1 olduğunda T flip dlop çalışmaya başlar.</text>
<text x="56.7" y="28.7">T ucu CLK gibi 1 pals verir.</text>
<text x="27.7" y="46.5">EN</text>
<text x="32.6" y="74.5">T</text>
<text x="15.9" y="94.8">J-K flip flop kullanarak T flip flop</text>
<text x="203.8" y="130.3">Proteus denge bozma</text>
<text x="36.8" y="140.4">Mantık kapılarını kullanarak T flip flop</text>
<text x="32.8" y="160.7">J</text>
<text x="27.5" y="178.5">T</text>
<text x="32.3" y="209">K</text>
<text x="131.2" y="236.9">2. ve 4. sıradaki 4011'ler ANALOG</text>
<text x="318.1" y="249.6">Proteus denge bozma</text>
</g>
<g font-size="3.9" fill="#c0c0c0">
<text x="29.5" y="53.3">1</text>
<text x="29.5" y="66">1</text>
<text x="21.8" y="119.4">1</text>
<text x="252.9" y="119.4">0</text>
<text x="26.9" y="154.9">1</text>
<text x="254.2" y="170.1">1</text>
<text x="26.9" y="185.3">1</text>
<text x="26.9" y="203.1">0</text>
<text x="254.2" y="198">0</text>
</g>
<g font-size="3.9" fill="#800000">
<text x="147.5" y="50.8">?</text>
<text x="226.1" y="53.3">?</text>
<text x="348" y="53.3">?</text>
<text x="147.5" y="61">?</text>
<text x="104.3" y="114.3">?</text>
<text x="104.3" y="124.5">?</text>
</g>
<g font-size="2.8">
<text x="55.8" y="43.4">U7:A</text>
<text x="123.5" y="43.4">U6:A</text>
<text x="323.8" y="47.1">R2</text>
<text x="240" y="49.7">R1</text>
<text x="250" y="57.7">R3</text>
<text x="300.8" y="57.7">R4</text>
<text x="242.8" y="66.3">Q2</text>
<text x="322.8" y="70">Q1</text>
<text x="227.3" y="72.5">R7</text>
<text x="344.1" y="72.5">R8</text>
<text x="257.7" y="82.7">R5</text>
<text x="308.5" y="82.7">R6</text>
<text x="72.7" y="106.9">U5:A</text>
<text x="256.7" y="103">D1</text>
<text x="272.8" y="104.4">C1</text>
<text x="288.1" y="104.4">C2</text>
<text x="302.4" y="103">D2</text>
<text x="316" y="121.2">R9</text>
<text x="62.1" y="157.6">U1:C</text>
<text x="107.8" y="160.2">U2:C</text>
<text x="168.8" y="160.2">U4:A</text>
<text x="211.9" y="162.7">U4:C</text>
<text x="277.6" y="171">D3</text>
<text x="369" y="171">D4</text>
<text x="300.9" y="184.2">R14</text>
<text x="336.5" y="184.2">R15</text>
<text x="367" y="181.6">R11</text>
<text x="211.9" y="190.6">U4:D</text>
<text x="275.5" y="186.7">R10</text>
<text x="283" y="188.1">C3</text>
<text x="343.9" y="188.1">C4</text>
<text x="62.1" y="195.7">U3:A</text>
<text x="107.8" y="193.2">U2:D</text>
<text x="168.8" y="193.2">U4:B</text>
<text x="278.3" y="198.3">Q4</text>
<text x="285.5" y="204.9">R12</text>
<text x="341.4" y="207.4">R13</text>
<text x="365.9" y="207">Q3</text>
<text x="125.6" y="212.2">U5</text>
</g>
<g font-size="1.8">
<text x="53.7" y="46.5">1</text>
<text x="115" y="44.5" transform="rotate(-90 115 44.5)">6</text>
<text x="53.7" y="51.5">2</text>
<text x="75" y="49">3</text>
<text x="104.5" y="49">5</text>
<text x="109.3" y="50.2">D</text>
<text x="116.2" y="49.5" transform="rotate(-90 116.2 49.5)">S</text>
<text x="120.6" y="50.2">Q</text>
<text x="125.8" y="49">1</text>
<text x="240" y="52.5">3K9</text>
<text x="323.8" y="49.9">3K9</text>
<text x="55.8" y="56.7">4030</text>
<text x="104.5" y="54.1">3</text>
<text x="109.3" y="55.3">CLK</text>
<text x="125.8" y="59.2">2</text>
<text x="115" y="65.8" transform="rotate(-90 115 65.8)">4</text>
<text x="116.2" y="61" transform="rotate(-90 116.2 61)">R</text>
<text x="120.6" y="60.4">Q</text>
<text x="250" y="62.8">47k</text>
<text x="300.8" y="62.8">47K</text>
<text x="123.5" y="66.9">4013</text>
<text x="227.3" y="75.3">220K</text>
<text x="322.8" y="72.8">BC237</text>
<text x="344.1" y="75.3">220k</text>
<text x="242.8" y="84.6">BC237</text>
<text x="257.7" y="85.5">100k</text>
<text x="308.5" y="85.5">100k</text>
<text x="64.2" y="108" transform="rotate(-90 64.2 108)">7</text>
<text x="256.7" y="105.8">1N4001</text>
<text x="302.4" y="105.8">1N4001</text>
<text x="53.7" y="112.5">6</text>
<text x="58.5" y="113.7">J</text>
<text x="65.4" y="113" transform="rotate(-90 65.4 113)">S</text>
<text x="69.8" y="113.7">Q</text>
<text x="75" y="112.5">1</text>
<text x="272.8" y="112.6">1uF</text>
<text x="288.1" y="112.6">1uF</text>
<text x="53.7" y="117.6">3</text>
<text x="58.5" y="118.8">CLK</text>
<text x="53.7" y="122.7">5</text>
<text x="58.5" y="123.9">K</text>
<text x="65.4" y="124.5" transform="rotate(-90 65.4 124.5)">R</text>
<text x="69.8" y="123.9">Q</text>
<text x="75" y="122.7">2</text>
<text x="308.4" y="121.2">10M</text>
<text x="64.2" y="129.3" transform="rotate(-90 64.2 129.3)">4</text>
<text x="72.7" y="130.3">4027</text>
<text x="57.8" y="160.7">11</text>
<text x="57.8" y="163.2">12</text>
<text x="57.8" y="165.8">13</text>
<text x="80.1" y="163.2">10</text>
<text x="104.5" y="163.2">8</text>
<text x="125.8" y="165.8">10</text>
<text x="165.4" y="163.2">1</text>
<text x="186.8" y="165.8">3</text>
<text x="208.5" y="165.8">8</text>
<text x="62.1" y="170.9">4023</text>
<text x="104.5" y="168.3">9</text>
<text x="107.8" y="173.4">4011</text>
<text x="165.4" y="168.3">2</text>
<text x="168.8" y="173.4">4011</text>
<text x="208.5" y="170.8">9</text>
<text x="229.9" y="168.3">10</text>
<text x="277.6" y="173.8">LED-GREEN</text>
<text x="369" y="173.8">LED-GREEN</text>
<text x="211.9" y="176">4011</text>
<text x="367" y="184.5">220R</text>
<text x="275.5" y="189.5">220R</text>
<text x="300.9" y="187">47k</text>
<text x="336.5" y="187">47k</text>
<text x="103.5" y="196.2">12</text>
<text x="165.4" y="196.2">5</text>
<text x="207.5" y="193.7">12</text>
<text x="229.9" y="196.2">11</text>
<text x="283" y="196.3">47uF</text>
<text x="343.9" y="196.3">47uF</text>
<text x="58.8" y="198.8">1</text>
<text x="58.8" y="201.3">2</text>
<text x="58.8" y="203.9">8</text>
<text x="80.1" y="201.3">9</text>
<text x="103.5" y="201.3">13</text>
<text x="125.8" y="198.8">11</text>
<text x="165.4" y="201.3">6</text>
<text x="186.8" y="198.8">4</text>
<text x="207.5" y="198.8">13</text>
<text x="211.9" y="203.9">4011</text>
<text x="62.1" y="209">4023</text>
<text x="107.8" y="206.5">4011</text>
<text x="168.8" y="206.5">4011</text>
<text x="285.5" y="210">10k</text>
<text x="365.9" y="209.9">BC237</text>
<text x="341.4" y="212.5">10k</text>
<text x="278.3" y="216.6">BC237</text>
<text x="125.6" y="223">NOT</text>
</g>
<g font-size="1.8" fill="#0000c0">
<text x="311.1" y="64.2">Q1(B)</text>
<text x="262.9" y="66.7">R5(1)</text>
<text x="257.8" y="109.9">D1(K)</text>
<text x="306.1" y="112.4">C2(2)</text>
</g>
</svg>
